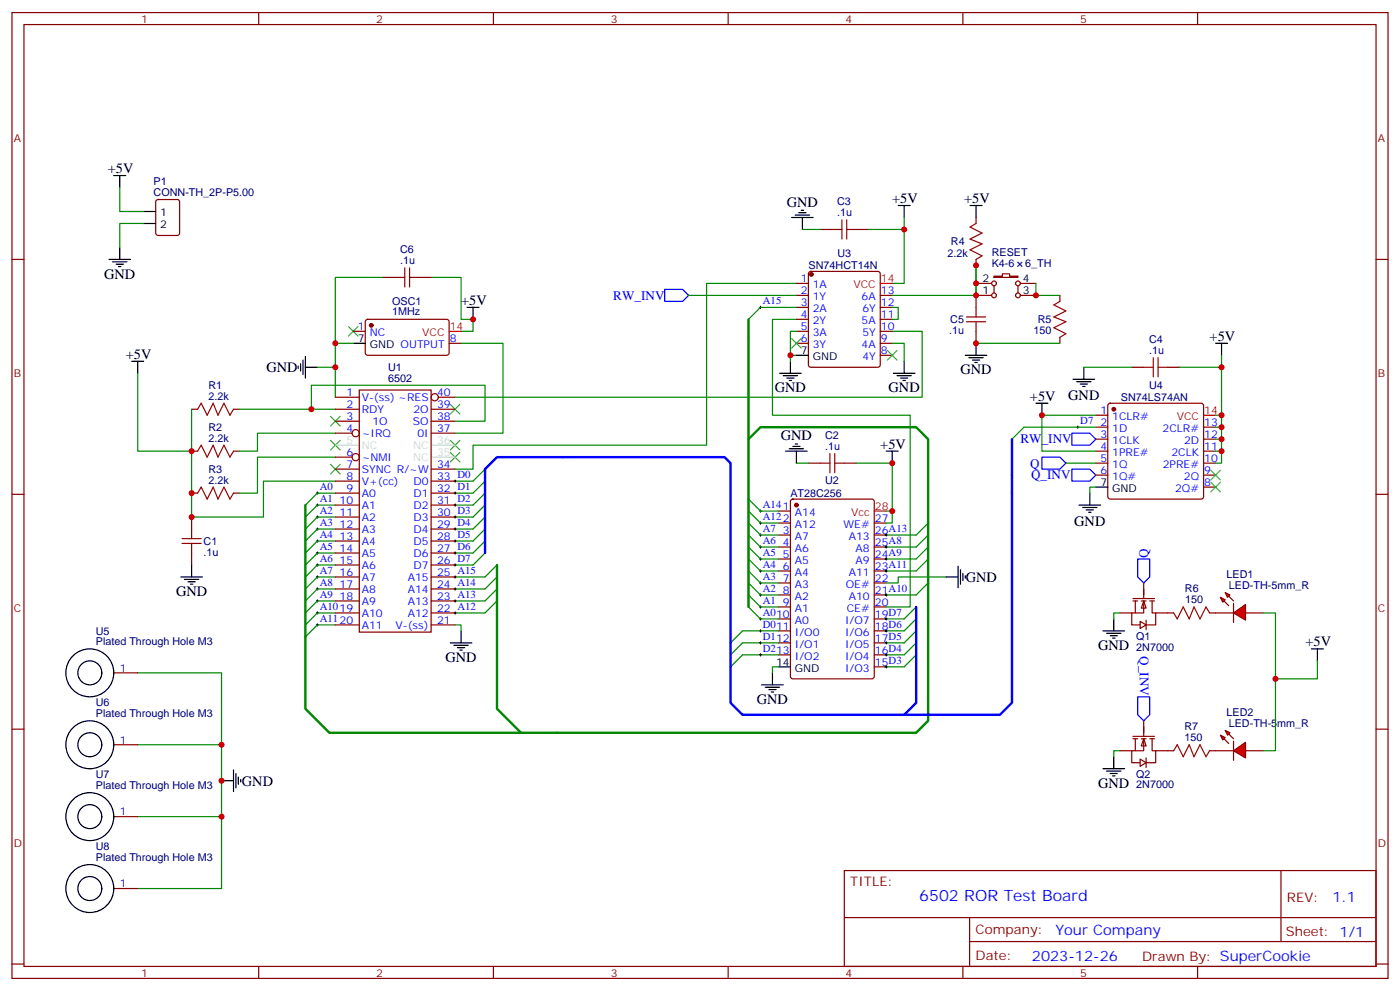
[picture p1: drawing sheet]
<svg xmlns="http://www.w3.org/2000/svg" width="412mm" height="292mm" viewBox="0 0 412 292" stroke-linecap="round" stroke-linejoin="round" font-family="sans-serif">
<g fill="none" stroke="#870000" stroke-width=".35">
<path d="M3.5 3.7h405.4v284.3h-405.4zM7.1 7.2h398.2v277.3h-398.2zM76.2 3.7v3.5M145.3 3.7v3.5M214.5 3.7v3.5M283.6 3.7v3.5M352.8 3.7v3.5M3.5 76.4h3.6M241.7 67.6h3.5M252.2 67.6h3.6M287.5 64v1.8M287.5 76.4v1.7"/>
<path d="M405.3 76.4h3.6M287.5 87v3.5M287.5 97.5v3.6M312.2 87v1.7M312.2 99.3v1.8M333.4 108.1h3.5M344 108.1h3.5M56.4 120.5h1.8M56.4 132.8h1.8M68.8 120.5h1.8M68.8 132.8h1.8M238.1 136.3h3.6"/>
<path d="M248.7 136.3h3.5M3.5 145.5h3.6M56.4 145.2h1.8M68.8 145.2h1.8M229.3 150.5h3.5M229.3 154h3.5M229.3 157.5h3.5M233.1 147.1l.4-.2h23.3l.7 .5v51.7l-.4 .7h-23.6l-.6-.4-.1-51.8zM257.5 154h3.6M257.5 157.5h3.6M405.3 145.5h3.6M229.3 161h3.5"/>
<path d="M229.3 164.6h3.5M229.3 168.1h3.5M229.3 171.6h3.5M229.3 175.2h3.5M229.3 178.7h3.5M257.5 161h3.6M257.5 164.6h3.6M257.5 168.1h3.6M257.5 171.6h3.6M257.5 175.2h3.6M257.5 178.7h3.6M229.3 182.2h3.5"/>
<path d="M229.3 185.7h3.5M229.3 189.3h3.5M229.3 192.8h3.5M257.5 182.2h3.6M257.5 185.7h3.6M257.5 189.3h3.6M257.5 192.8h3.6M257.5 196.3h3.6M3.5 214.7h3.6M405.3 214.7h3.6M248.7 256.3h156.6v28.2h-156.6zM377.3 256.3v20.9"/>
<path d="M248.7 270.1h156.5M285.6 277.2h119.6M285.6 270.1v14.2M3.5 283.8h3.6M76.2 284.5v3.5M145.3 284.5v3.5M214.5 284.5v3.5M283.6 284.5v3.5M352.8 284.5v3.5M405.3 283.8h3.6"/>
</g>
<g fill="none" stroke="#a10000" stroke-width=".35">
<path d="M245.2 67.6h2.8M248 64.7v5.7M249.4 67.6h2.8M249.4 64.7v5.7M287.5 65.8l-1.7 1.1 3.5 1.7-3.5 1.8 3.5 1.4-3.5 1.8 3.5 1.7-1.8 1.1M284.7 94.7h5.6M284.7 93.3h5.6M287.5 90.5v2.8M287.5 94.7v2.8M312.2 88.7l-1.8 1.1 3.6 1.7-3.6 1.8 3.6 1.4-3.6 1.8 3.6 1.7-1.8 1.1M336.9 108.1h2.8M339.7 105.3v5.6"/>
<path d="M341.1 108.1h2.9M341.1 105.3v5.6M58.2 120.5l1.1-1.8 1.7 3.5 1.8-3.5 1.4 3.5 1.8-3.5 1.7 3.5 1.1-1.7M58.2 132.8l1.1-1.7 1.7 3.5 1.8-3.5 1.4 3.5 1.8-3.5 1.7 3.5 1.1-1.8M241.7 136.3h2.8M244.5 133.5v5.7M245.9 136.3h2.8M245.9 133.5v5.7M58.2 145.2l1.1-1.8 1.7 3.5 1.8-3.5 1.4 3.5 1.8-3.5 1.7 3.5 1.1-1.7"/>
</g>
<g fill="none" stroke="#000" stroke-width=".35">
<path d="M233.2 64h6.3M234.2 63.3h4.3M235.3 62.6h2.1M236 61.9h.7M236.4 64v3.6M264.6 60.5h3.5M266.3 60.5v3.5M285.8 60.5h3.5M287.5 60.5v3.5M137.6 90.5h3.5M139.3 90.5v3.5M38.8 106.4h3.5"/>
<path d="M40.6 106.4v3.5M87.8 107.8v.7M88.5 107.1v2.1M89.3 106v4.2M90 108.1h3.5M90 105v6.3M229.7 109.9h6.3M230.7 110.6h4.2M231.8 111.3h2.1M232.5 112h.7M232.8 106.4v3.5M358.1 101.1h3.5"/>
<path d="M359.8 101.1v3.5M231.4 132.8h6.4M232.5 132.1h4.2M233.5 131.4h2.2M234.2 130.7h.7M234.6 132.8v3.5M261.1 132.8h3.5M262.8 132.8v3.5M278.7 169.9h3.5M282.2 166.7v6.3M282.9 167.7v4.3M283.6 168.8v2.1"/>
<path d="M284.3 169.5v.7M132.6 189.3h6.4M133.7 190h4.2M134.8 190.7h2.1M135.5 191.4h.7M135.8 185.7v3.6M227.5 198.1v3.5M229.3 196.3h3.5M324.9 185.7h6.4M326 186.4h4.2M327 187.1h2.1M327.7 187.9h.7"/>
<path d="M328.1 182.2v3.5M224.4 201.6h6.3M225.4 202.3h4.3M226.5 203h2.1M227.2 203.7h.7"/>
</g>
<g fill="none" stroke="#008700" stroke-width=".35">
<path d="M236.4 67.6h5.3M266.3 64v3.6h-10.5M266.3 67.6v15.8h-3.5M127 81.7h8.8v12.3h3.5v3.5h-3.5M234.6 83.4h-26.5v47.7h-68.8v7h-5.2M262.8 97.5h8.8v19.4h-137.5M40.6 109.9v22.9h15.8v-12.3M93.5 108.1h5.3v8.8M234.6 104.6h-1.8v1.8M56.4 132.8v19.4h21.2v-10.6h21.2M70.6 120.5h28.2M91.7 120.5v-7.1h51.2v10.6h-8.8"/>
<path d="M98.8 127.5h-23v5.3h-5.2M98.8 134.6h-23v10.6h-5.2M142.9 138.1l-3.6 3.5h-5.2M234.6 136.3h3.5M252.2 136.3h10.6v14.2h-1.7M98.8 145.2h-5.3l-3.5 3.5M98.8 148.7h-5.3l-3.5 3.5M98.8 152.2h-5.3l-3.5 3.6M98.8 155.8h-5.3l-3.5 3.5M98.8 159.3h-5.3l-3.5 3.5M142.9 141.6l-3.6 3.6h-5.2M142.9 145.2l-3.6 3.5h-5.2"/>
<path d="M142.9 148.7l-3.6 3.5h-5.2M142.9 152.2l-3.6 3.6h-5.2M142.9 155.8l-3.6 3.5h-5.2M142.9 159.3l-3.6 3.5h-5.2M220.5 146.9l3.5 3.6h5.3M220.5 150.5l3.5 3.5h5.3M220.5 154l3.5 3.5h5.3M220.5 157.5l3.5 3.5h5.3M262.8 150.5v3.5h-1.7M273.4 154l-3.5 3.5h-8.8M273.4 157.5l-3.5 3.5h-8.8M98.8 162.8h-5.3l-3.5 3.5"/>
<path d="M98.8 166.3h-5.3l-3.5 3.6M98.8 169.9h-5.3l-3.5 3.5M98.8 173.4h-5.3l-3.5 3.5M98.8 176.9h-5.3l-3.5 3.5M142.9 162.8l-3.6 3.5h-5.2M146.4 166.3l-3.5 3.6h-8.8M146.4 169.9l-3.5 3.5h-8.8M146.4 173.4l-3.5 3.5h-8.8M146.4 176.9l-3.5 3.5h-8.8M220.5 178.7l3.5 3.5h5.3M220.5 175.2l3.5 3.5h5.3M220.5 171.6l3.5 3.6h5.3"/>
<path d="M220.5 168.1l3.5 3.5h5.3M220.5 164.6l3.5 3.5h5.3M220.5 161l3.5 3.6h5.3M269.9 178.7l-3.6 3.5h-5.2M273.4 171.6l-3.5 3.6h-8.8M273.4 164.6l-3.5 3.5h-8.8M273.4 161l-3.5 3.6h-8.8M278.7 169.9h-14.1v1.7h-3.5M98.8 180.4h-5.3l-3.5 3.6M98.8 184h-5.3l-3.5 3.5M134.1 184h1.7v1.7M229.3 196.3h-1.8v1.8"/>
<path d="M229.3 192.8h-10.6l-3.5 3.5M229.3 189.3h-10.6l-3.5 3.5M229.3 185.7h-10.6l-3.5 3.6M269.9 189.3l-3.6 3.5h-5.2M269.9 185.7l-3.6 3.6h-5.2M269.9 182.2l-3.6 3.5h-5.2M269.9 192.8l-3.6 3.5h-5.2"/>
</g>
<g fill="none" stroke="#3c3" stroke-width=".35">
<path d="M102.7 96.1l2.8 2.9M105.5 96.1l-2.8 2.9M132.6 119.1l2.9 2.8M135.5 119.1l-2.9 2.8M97.4 129.6l2.8 2.9M97.4 136.7l2.8 2.8M97.4 122.6l2.8 2.8M100.2 129.6l-2.8 2.9M100.2 136.7l-2.8 2.8M100.2 122.6l-2.8 2.8M132.6 133.2l2.9 2.8M132.6 129.6l2.9 2.9"/>
<path d="M135.5 133.2l-2.9 2.8M135.5 129.6l-2.9 2.9"/>
</g>
<g fill="none" stroke="#000" stroke-width=".29">
<path d="M223.7 90.5h.7M224 90.1v.7M317.1 125.8h.8M317.5 125.4v.7M93.1 145.2h.7M93.1 148.7h.7M93.1 152.2h.7M93.1 155.8h.7M93.1 159.3h.7M93.5 144.8v.7M93.5 148.3v.7M93.5 151.9v.7"/>
<path d="M93.5 155.4v.7M93.5 158.9v.7M133.7 145.2h.7M133.7 148.7h.7M133.7 152.2h.7M133.7 155.8h.7M133.7 159.3h.7M133.7 141.6h.7M134.1 141.3v.7M134.1 144.8v.7M134.1 148.3v.7M134.1 151.9v.7"/>
<path d="M134.1 155.4v.7M134.1 158.9v.7M223.7 157.5h.7M223.7 154h.7M223.7 150.5h.7M224 150.1v.7M224 153.6v.7M224 157.2v.7M260.7 157.5h.7M261.1 157.2v.7M93.1 162.8h.7M93.1 166.3h.7"/>
<path d="M93.1 169.9h.7M93.1 173.4h.7M93.1 176.9h.7M93.5 162.5v.7M93.5 166v.7M93.5 169.5v.7M93.5 173v.7M93.5 176.6v.7M133.7 162.8h.7M133.7 166.3h.7M133.7 169.9h.7M133.7 173.4h.7"/>
<path d="M133.7 176.9h.7M134.1 162.5v.7M134.1 166v.7M134.1 169.5v.7M134.1 173v.7M134.1 176.6v.7M223.7 178.7h.7M223.7 175.2h.7M223.7 171.6h.7M223.7 168.1h.7M223.7 164.6h.7M223.7 161h.7"/>
<path d="M224 160.7v.7M224 164.2v.7M224 167.7v.8M224 171.3v.7M224 174.8v.7M224 178.3v.7M260.7 175.2h.7M260.7 168.1h.7M260.7 164.6h.7M260.7 161h.7M261.1 160.7v.7M261.1 164.2v.7"/>
<path d="M261.1 167.7v.8M261.1 174.8v.7M93.1 180.4h.7M93.1 184h.7M93.5 180.1v.7M93.5 183.6v.7M133.7 180.4h.7M134.1 180.1v.7M223.7 185.7h.7M223.7 189.3h.7M223.7 192.8h.7M223.7 182.2h.7"/>
<path d="M224 181.9v.7M224 185.4v.7M224 188.9v.7M224 192.4v.7M260.7 185.7h.7M260.7 189.3h.7M260.7 192.8h.7M260.7 196.3h.7M260.7 182.2h.7M261.1 181.9v.7M261.1 185.4v.7M261.1 188.9v.7"/>
<path d="M261.1 192.4v.7M261.1 196v.7"/>
</g>
<path d="M298.1 145.2v61.7l-3.5 3.5h-28.3M142.9 162.8v-24.7l3.5-3.5h67l1.8 1.7v70.6l3.5 3.5h47.6l3.6-3.5v-28.2" fill="none" stroke="#00f" stroke-width=".71"/>
<path d="M90 148.7v60l7 7h172.9l3.5-3.5v-58.2M220.5 146.9v31.8M146.4 166.3v42.4l7.1 7" fill="none" stroke="#008700" stroke-width=".71"/>
<circle cx="234.6" cy="148.7" r=".53" fill="#870000" stroke="#870000" stroke-width=".35"/>
<path d="M257.5 150.5h3.6" fill="none" stroke="#f00" stroke-width=".35"/>
<path d="M195.8 85.2h5.3l1.7 1.8-1.7 1.7h-5.3zM306.9 134.6h5.3l1.8 1.7-1.8 1.8h-5.3zM315.7 127.5h5.3l1.8 1.8-1.8 1.8h-5.3zM315.7 138.1h5.3l1.8 1.8-1.8 1.7h-5.3zM335.1 164.6h3.6v5.3l-1.8 1.7-1.8-1.7zM335.1 205.1h3.6v5.3l-1.8 1.8-1.8-1.8z" fill="none" stroke="#00f" stroke-width=".35"/>
<g fill="#f00" stroke="#870000" stroke-width=".35">
<path d="M363.4 180.4l3.5-2.4v4.6z"/>
<path d="M363.4 177.6v5.7z"/>
</g>
<g fill="#870000" stroke="#870000" stroke-width=".35">
<path d="M361.9 175.5l1.5 1.4z"/>
<path d="M360.5 176.9l1.4 1.4z"/>
</g>
<g fill="#f00" stroke="#870000" stroke-width=".35">
<path d="M360.9 174.4l1.4 .8-.7 .7z"/>
<path d="M359.5 175.9l1.4 .7-.7 .7z"/>
</g>
<path d="M358.1 180.4h5.3M366.9 180.4h5.3" fill="none" stroke="#870000" stroke-width=".35"/>
<g fill="#f00" stroke="#870000" stroke-width=".35">
<path d="M363.4 221l3.5-2.5v4.6z"/>
<path d="M363.4 218.2v5.6z"/>
</g>
<g fill="#870000" stroke="#870000" stroke-width=".35">
<path d="M361.9 216.1l1.5 1.4z"/>
<path d="M360.5 217.5l1.4 1.4z"/>
</g>
<g fill="#f00" stroke="#870000" stroke-width=".35">
<path d="M360.9 215l1.4 .7-.7 .7z"/>
<path d="M359.5 216.4l1.4 .7-.7 .7z"/>
</g>
<path d="M46.1 58.9l.5-.2h5.6l.7 .5v9.4l-.4 .7h-5.9l-.7-.4v-9.5zM104.1 97.5h3.5M107.8 94.2l.5-.2 23.6 .1 .4 .6-.1 9.5-.6 .4-23.6-.1-.4-.6v-9.2zM132.3 101.1h3.5M56.4 152.2v3.6M56.4 162.8v3.5M344 180.4h1.7M356.3 180.4h1.8M344 221h1.7M356.3 221h7.1M366.9 221h5.3" fill="none" stroke="#870000" stroke-width=".35"/>
<path d="M53.6 158.6h5.7M53.6 160h5.7M56.4 155.8v2.8M56.4 160v2.8M345.7 180.4l1.1 1.8 1.7-3.5 1.8 3.5 1.4-3.5 1.8 3.5 1.7-3.5 1.1 1.7M345.7 221l1.1-1.7 1.7 3.5 1.8-3.5 1.4 3.5 1.8-3.5 1.7 3.5 1.1-1.8" fill="none" stroke="#a10000" stroke-width=".35"/>
<g fill="none" stroke="#000" stroke-width=".35">
<path d="M33.5 51.7h3.5M35.3 51.7v3.5M32.1 76.4h6.4M33.2 77.1h4.2M34.2 77.8h2.1M34.9 78.5h.7M35.3 72.8v3.6M42.3 62.3h3.6M42.3 65.8h3.6M104.1 101.1h3.5M53.3 169.9h6.3M54.3 170.6h4.3"/>
<path d="M55.4 171.3h2.1M56.1 172h.7M56.4 166.3v3.6"/>
</g>
<circle cx="109.4" cy="95.8" r=".53" fill="#870000" stroke="#870000" stroke-width=".35"/>
<path d="M132.3 97.5h3.5" fill="none" stroke="#f00" stroke-width=".35"/>
<path d="M35.3 55.2v7.1h7M42.3 65.8h-7v7M224 90.5l-3.5 3.5M234.6 94h-7.1v28.2h40.6v56.5h-7M104.1 101.1h-5.3v7M135.8 101.1h12.4v26.4h-14.1" fill="none" stroke="#008700" stroke-width=".35"/>
<path d="M220.5 99.3v30M220.5 146.9v-17.6l3.5-3.5h45.9l3.5 3.5v24.7" fill="none" stroke="#008700" stroke-width=".71"/>
<g fill="#fff" stroke="#870000" stroke-width=".35">
<path d="M336.9 176.9l.7 2.1h-1.4z"/>
<path d="M335.8 182.9l1.8 1.1-1.8 1z"/>
</g>
<path d="M333.7 176.2h6.4M333.7 176.9h1.4M334.4 176.9v3.5M336.2 176.9h1.4M336.9 176.9v3.5h-3.5v3.6h2.4M336.9 171.6v4.6M338.7 176.9h1.4M339.4 176.9v3.5h1v3.6h-2.8M329.8 180.4h3.6M337.6 182.6v2.8M340.4 180.4h3.6" fill="none" stroke="#870000" stroke-width=".35"/>
<g fill="#fff" stroke="#870000" stroke-width=".35">
<path d="M336.9 217.5l.7 2.1h-1.4z"/>
<path d="M335.8 223.5l1.8 1-1.8 1.1z"/>
</g>
<g fill="none" stroke="#870000" stroke-width=".35">
<path d="M112.9 81.7h3.5M123.5 81.7h3.5M234.6 83.4h3.5M234.6 87h3.5M234.6 90.5h3.5M234.6 94h3.5M234.6 97.5h3.5M238.4 80.1l.4-.2h19.8l.5 .2 .2 .5v26.8l-.2 .5-.5 .2h-19.8l-.5-.2-.2-.5v-26.8zM259.3 87h3.5M259.3 90.5h3.5M259.3 94h3.5M259.3 97.5h3.5"/>
<path d="M287.5 83.4h4.6M287.5 87h4.6M292.8 81.3h2.5v-.7h2.1v.7h2.5v.4h-7.1zM292.8 84.1v2.2M299.9 84.1v2.2M300.6 83.4h4.6M300.6 87h4.6M98.8 116.9h7M105.8 114.8h21.2v71.3h-21.2zM129.1 116.9h5M234.6 101.1h3.5M259.3 101.1h3.5"/>
<path d="M259.3 104.6h3.5M326.6 118.9l.4-.2h26.8l.5 .2 .2 .5v26.8l-.2 .5-.5 .2h-26.8l-.5-.2-.2-.5v-26.8zM98.8 120.5h7M98.8 124h7M98.8 127.5h4.9M98.8 134.6h4.9M98.8 138.1h7M127 120.5h7.1M127 124h7.1M127 127.5h7.1M127 138.1h7.1M322.8 122.2h3.5"/>
<path d="M322.8 125.8h3.5M322.8 129.3h3.5M322.8 132.8h3.5M322.8 136.3h3.5M322.8 139.9h3.5M354.5 125.8h3.6M354.5 129.3h3.6M354.5 132.8h3.6M354.5 136.3h3.6M354.5 139.9h3.6M98.8 141.6h7M98.8 145.2h7"/>
<path d="M98.8 148.7h7M98.8 152.2h7M98.8 155.8h7M98.8 159.3h7M127 141.6h7.1M127 145.2h7.1M127 148.7h7.1M127 152.2h7.1M127 155.8h7.1M127 159.3h7.1M354.5 143.4h3.6M98.8 162.8h7"/>
<path d="M98.8 166.3h7M98.8 169.9h7M98.8 173.4h7M98.8 176.9h7M127 162.8h7.1M127 166.3h7.1M127 169.9h7.1M127 173.4h7.1M127 176.9h7.1M33.5 198.1h7.1M98.8 180.4h7M98.8 184h7"/>
<path d="M127 180.4h7.1M127 184h7.1M33.5 219.3h7.1M333.7 216.8h6.4M333.7 217.5h1.4M334.4 217.5v3.5M336.2 217.5h1.4M336.9 217.5v3.5h-3.5v3.5h2.4M336.9 212.2v4.6M338.7 217.5h1.4M339.4 217.5v3.5h1v3.5h-2.8M329.8 221h3.6"/>
<path d="M337.6 223.1v2.9M340.4 221h3.6M33.5 240.4h7.1M33.5 261.6h7.1"/>
<circle cx="292.8" cy="83.4" r=".71"/>
<circle cx="292.8" cy="87" r=".71"/>
<circle cx="299.9" cy="87" r=".71"/>
<circle cx="299.9" cy="83.4" r=".71"/>
<circle cx="128.1" cy="116.9" r="1.06"/>
<circle cx="104.8" cy="127.5" r="1.06"/>
<circle cx="104.8" cy="134.6" r="1.06"/>
</g>
<g fill="none" stroke="#008700" stroke-width=".35">
<path d="M112.9 81.7h-14.1v19.4M202.8 87h31.8M224 90.5h10.6M234.6 97.5h-1.8v7.1M262.8 87h24.7v-8.9v8.9M262.8 90.5h1.8v3.5h-1.8M305.2 83.4v3.6h7M262.8 101.1h3.5v5.3M287.5 101.1h24.7M319.3 108.1h14.1M359.8 104.6v3.5h-12.3M359.8 108.1v14.1h-1.7"/>
<path d="M314 136.3h8.8M322.8 122.2h-15.9v10.6h15.9M322.8 125.8h-21.2l-3.5 3.5M358.1 129.3h1.7M359.8 122.2v3.6h-1.7M359.8 125.8v7h-1.7M359.8 132.8v3.5h-1.7M322.8 143.4h-1.8v1.8M40.6 198.1h24.7v42.3h-24.7M329.8 180.4h-1.7v1.8M372.2 180.4h3.5v40.6h-3.5M388.1 194.6v5.2h-12.4"/>
<path d="M40.6 219.3h24.7M329.8 221h-1.7v1.8M65.3 240.4v21.2h-24.7"/>
</g>
<g fill="none" stroke="#000" stroke-width=".35">
<path d="M234.6 104.6h3.5M263.2 109.9h6.3M264.2 110.6h4.3M265.3 111.3h2.1M266 112h.7M266.3 106.4v3.5M284.3 104.6h6.4M285.4 105.3h4.2M286.5 106h2.1M287.2 106.7h.7M287.5 101.1v3.5M305.2 118.7h3.5"/>
<path d="M306.9 118.7v3.5M316.1 111.7h6.3M317.1 112.4h4.3M318.2 113.1h2.1M318.9 113.8h.7M319.3 108.1v3.6M317.9 148.7h6.3M318.9 149.4h4.2M320 150.1h2.1M320.7 150.8h.7M321 145.2v3.5M322.8 143.4h3.5"/>
<path d="M386.3 191h3.5M388.1 191v3.6M65.3 229.8h3.5M68.8 226.7v6.3M69.5 227.7v4.3M70.2 228.8v2.1M70.9 229.5v.7M324.9 226.3h6.4M326 227h4.2M327 227.7h2.1M327.7 228.4h.7M328.1 222.8v3.5"/>
<circle cx="26.5" cy="198.1" r="7.1"/>
<circle cx="26.5" cy="198.1" r="3.5"/>
<circle cx="26.5" cy="219.3" r="7.1"/>
<circle cx="26.5" cy="219.3" r="3.5"/>
<circle cx="26.5" cy="240.4" r="7.1"/>
<circle cx="26.5" cy="240.4" r="3.5"/>
<circle cx="26.5" cy="261.6" r="7.1"/>
<circle cx="26.5" cy="261.6" r="3.5"/>
</g>
<path d="M298.1 129.3v15.9" fill="none" stroke="#00f" stroke-width=".71"/>
<path d="M98.8 131.1h7M127 131.1h7.1M127 134.6h7.1" fill="none" stroke="#ccc" stroke-width=".35"/>
<g fill="#870000" stroke="#870000" stroke-width=".35">
<circle cx="239" cy="80.8" r=".53"/>
<circle cx="328.1" cy="120.5" r=".53"/>
</g>
<path d="M259.3 83.4h3.5M354.5 122.2h3.6" fill="none" stroke="#f00" stroke-width=".35"/>
<path d="M220.5 94v5.3" fill="none" stroke="#008700" stroke-width=".71"/>
<path d="M233.2 99.7l2.8 2.8M236 99.7l-2.8 2.8M261.4 103.2l2.8 2.8M264.2 103.2l-2.8 2.8M356.7 138.5l2.8 2.8M359.5 138.5l-2.8 2.8M356.7 142l2.8 2.8M359.5 142l-2.8 2.8" fill="none" stroke="#3c3" stroke-width=".35"/>
<path d="M119.2 78.8v5.7M120.6 78.8v5.7M116.4 81.7h2.8M120.6 81.7h2.9" fill="none" stroke="#a10000" stroke-width=".35"/>
<g fill="#c00">
<circle cx="56.4" cy="132.8" r=".88"/>
<circle cx="91.7" cy="120.5" r=".88"/>
<circle cx="56.4" cy="145.2" r=".88"/>
<circle cx="266.3" cy="67.6" r=".88"/>
<circle cx="262.8" cy="136.3" r=".88"/>
<circle cx="262.8" cy="150.5" r=".88"/>
<circle cx="56.4" cy="152.2" r=".88"/>
<circle cx="98.8" cy="108.1" r=".88"/>
<circle cx="375.7" cy="199.8" r=".88"/>
<circle cx="287.5" cy="87" r=".88"/>
<circle cx="287.5" cy="101.1" r=".88"/>
<circle cx="287.5" cy="78.1" r=".88"/>
<circle cx="232.8" cy="104.6" r=".88"/>
<circle cx="359.8" cy="108.1" r=".88"/>
<circle cx="306.9" cy="122.2" r=".88"/>
<circle cx="359.8" cy="122.2" r=".88"/>
<circle cx="359.8" cy="125.8" r=".88"/>
<circle cx="359.8" cy="129.3" r=".88"/>
<circle cx="359.8" cy="132.8" r=".88"/>
<circle cx="305.2" cy="87" r=".88"/>
<circle cx="287.5" cy="83.4" r=".88"/>
<circle cx="139.3" cy="94" r=".88"/>
<circle cx="98.8" cy="101.1" r=".88"/>
<circle cx="65.3" cy="240.4" r=".88"/>
<circle cx="65.3" cy="219.3" r=".88"/>
<circle cx="65.3" cy="229.8" r=".88"/>
</g>
<text font-size="4.6" fill="#00f" x="270.8" y="265.3">6502 ROR Test Board</text>
<g font-size="4.2">
<text x="31.7" y="51">+5V</text>
<text x="262.8" y="59.8">+5V</text>
<text x="284" y="59.8">+5V</text>
<text x="231.8" y="60.8">GND</text>
<text x="30.7" y="82">GND</text>
<text x="135.8" y="89.8">+5V</text>
<text x="356.3" y="100.4">+5V</text>
<text x="37" y="105.7">+5V</text>
<text x="78.5" y="109.6">GND</text>
<text x="282.9" y="110.2">GND</text>
<text x="228.2" y="115.5">GND</text>
<text x="261.8" y="115.5">GND</text>
<text x="303.4" y="118">+5V</text>
<text x="314.7" y="117.7">GND</text>
<text x="230" y="129.6">GND</text>
<text x="259.3" y="132.1">+5V</text>
<text x="316.4" y="154.8">GND</text>
<text x="284.5" y="171.3">GND</text>
<text x="51.9" y="175.5">GND</text>
<text x="323.5" y="191.4">GND</text>
<text x="384.5" y="190.3">+5V</text>
<text x="131.2" y="194.9">GND</text>
<text x="223" y="207.3">GND</text>
<text x="71.3" y="231.3">GND</text>
<text x="323.5" y="232">GND</text>
</g>
<g font-size="4.2" fill="#00f">
<text x="392.5" y="265.6">1.1</text>
<text x="310.9" y="275.1">Your Company</text>
<text x="304" y="282.9">2023-12-26</text>
</g>
<g font-size="3.9" fill="#00f">
<text x="180.7" y="88.2">RW_INV</text>
<text x="300.6" y="130.5">RW_INV</text>
<text x="303.5" y="137.7">Q</text>
<text x="303.7" y="141.1">Q_INV</text>
<text x="338.2" y="164.2" transform="rotate(-90 338.2 164.2)">Q</text>
<text x="335.7" y="193.1" transform="rotate(90 335.7 193.1)">Q_INV</text>
</g>
<g font-size="3.9" fill="#800">
<text x="250.5" y="260.9">TITLE:</text>
<text x="379.1" y="265.6">REV:</text>
<text x="287.4" y="275.1">Company:</text>
<text x="378.7" y="275.7">Sheet: 1/1</text>
<text x="287.4" y="282.8">Date:</text>
<text x="336.4" y="282.8">Drawn By: SuperCookie</text>
</g>
<g font-size="3.2" fill="#800">
<text x="41.6" y="6.7">1</text>
<text x="110.8" y="6.7">2</text>
<text x="179.9" y="6.7">3</text>
<text x="249.1" y="6.7">4</text>
<text x="318.2" y="6.7">5</text>
<text x="4.1" y="41.8">A</text>
<text x="405.9" y="41.8">A</text>
<text x="4.1" y="110.9">B</text>
<text x="405.9" y="110.9">B</text>
<text x="4.1" y="180.1">C</text>
<text x="405.9" y="180.1">C</text>
<text x="4.1" y="249.2">D</text>
<text x="405.9" y="249.2">D</text>
<text x="41.6" y="287.5">1</text>
<text x="110.8" y="287.5">2</text>
<text x="179.9" y="287.5">3</text>
<text x="249.1" y="287.5">4</text>
<text x="318.2" y="287.5">5</text>
</g>
<g font-size="3.2" fill="#000080">
<text x="45.3" y="57.7">CONN-TH_2P-P5.00</text>
<text x="45.3" y="54.5">P1</text>
<text x="246.6" y="63.7">.1u</text>
<text x="246.6" y="60.5">C3</text>
<text x="117.8" y="77.8">.1u</text>
<text x="117.8" y="74.6">C6</text>
<text x="246.7" y="75.7">U3</text>
<text x="279.1" y="75.7">2.2k</text>
<text x="280.1" y="72.2">R4</text>
<text x="292.1" y="75.5">RESET</text>
<text x="238.2" y="79.3">SN74HCT14N</text>
<text x="292.1" y="78.7">K4-6</text>
<text x="302" y="78.7">6_TH</text>
<text x="115.5" y="89.7">OSC1</text>
<text x="115.5" y="92.9">1MHz</text>
<text x="279.9" y="95.2">C5</text>
<text x="305.7" y="95.1">R5</text>
<text x="279.6" y="98.3">.1u</text>
<text x="304.4" y="98.3">150</text>
<text x="338.5" y="101.1">C4</text>
<text x="338.5" y="104.2">.1u</text>
<text x="114.3" y="112.4">6502</text>
<text x="114.3" y="109.2">U1</text>
<text x="61.4" y="117.7">2.2k</text>
<text x="61.4" y="114.5">R1</text>
<text x="330.2" y="118.1">SN74LS74AN</text>
<text x="338.5" y="114.6">U4</text>
<text x="61.4" y="130">2.2k</text>
<text x="61.4" y="126.8">R2</text>
<text x="243.1" y="129.3">C2</text>
<text x="243.1" y="132.5">.1u</text>
<text x="61.4" y="142.3">2.2k</text>
<text x="61.4" y="139.2">R3</text>
<text x="243.1" y="142.5">U2</text>
<text x="232.8" y="146.3">AT28C256</text>
<text x="60" y="160.5">C1</text>
<text x="60" y="163.6">.1u</text>
<text x="361.3" y="170.2">LED1</text>
<text x="362" y="173.4">LED-TH-5mm_R</text>
<text x="349.1" y="174.4">R6</text>
<text x="349.1" y="177.6">150</text>
<text x="28.2" y="190">Plated Through Hole M3</text>
<text x="28.2" y="186.8">U5</text>
<text x="334.7" y="191.5">2N7000</text>
<text x="334.7" y="188.4">Q1</text>
<text x="28.2" y="208">U6</text>
<text x="28.2" y="211.1">Plated Through Hole M3</text>
<text x="348.9" y="215">R7</text>
<text x="361.3" y="210.8">LED2</text>
<text x="362" y="214">LED-TH-5mm_R</text>
<text x="348.9" y="218.2">150</text>
<text x="28.2" y="232.3">Plated Through Hole M3</text>
<text x="28.2" y="229.1">U7</text>
<text x="334.7" y="232.1">2N7000</text>
<text x="334.7" y="229">Q2</text>
<text x="28.2" y="250.3">U8</text>
<text x="28.2" y="253.5">Plated Through Hole M3</text>
</g>
<g font-size="3.2">
<text x="47.2" y="63.7">1</text>
<text x="47.2" y="67.2">2</text>
<text x="289.4" y="83.1">2</text>
<text x="301.3" y="83.1">4</text>
<text x="289.4" y="86.6">1</text>
<text x="301.3" y="86.6">3</text>
<text x="105.4" y="100.7">7</text>
<text x="108.9" y="102.5">GND OUTPUT</text>
<text x="235.9" y="104.2">7</text>
<text x="239.4" y="106">GND</text>
<text x="324.1" y="143.1">7</text>
<text x="327.6" y="144.8">GND</text>
<text x="228.6" y="196">14</text>
<text x="234.1" y="197.7">GND</text>
</g>
<g font-size="3.2" fill="#00f">
<text x="235.9" y="83.1">1</text>
<text x="224.7" y="89.6">A15</text>
<text x="235.9" y="86.6">2</text>
<text x="239.4" y="84.8">1A</text>
<text x="239.4" y="88.4">1Y</text>
<text x="253.8" y="88.4">6A</text>
<text x="259.5" y="86.6">13</text>
<text x="235.9" y="90.1">3</text>
<text x="235.9" y="93.7">4</text>
<text x="239.4" y="91.9">2A</text>
<text x="239.4" y="95.4">2Y</text>
<text x="253.8" y="95.4">5A</text>
<text x="254" y="91.9">6Y</text>
<text x="259.5" y="93.7">11</text>
<text x="259.5" y="90.1">12</text>
<text x="105.4" y="97.2">1</text>
<text x="108.9" y="99">NC</text>
<text x="132.5" y="100.7">8</text>
<text x="235.9" y="97.2">5</text>
<text x="235.9" y="100.7">6</text>
<text x="239.4" y="99">3A</text>
<text x="254" y="99">5Y</text>
<text x="259.5" y="100.7">9</text>
<text x="259.5" y="97.2">10</text>
<text x="239.4" y="102.5">3Y</text>
<text x="253.8" y="102.5">4A</text>
<text x="254" y="106">4Y</text>
<text x="259.5" y="104.2">8</text>
<text x="102.1" y="116.6">1</text>
<text x="106.5" y="118">V-(ss) ~RES</text>
<text x="128.8" y="116.6">40</text>
<text x="102.1" y="120.1">2</text>
<text x="102.1" y="123.6">3</text>
<text x="106.5" y="121.5">RDY</text>
<text x="109.7" y="125.1">1O</text>
<text x="121.6" y="125.1">SO</text>
<text x="121.8" y="121.5">2O</text>
<text x="128.8" y="123.6">38</text>
<text x="128.8" y="120.1">39</text>
<text x="318.2" y="124.9">D7</text>
<text x="324.1" y="121.9">1</text>
<text x="324.1" y="125.4">2</text>
<text x="327.6" y="123.6">1CLR#</text>
<text x="354.7" y="125.4">13</text>
<text x="102.1" y="127.2">4</text>
<text x="106.5" y="128.6">~IRQ</text>
<text x="122.9" y="128.6">0I</text>
<text x="128.8" y="127.2">37</text>
<text x="324.1" y="128.9">3</text>
<text x="327.6" y="127.2">1D</text>
<text x="327.6" y="130.7">1CLK</text>
<text x="342.4" y="127.2">2CLR#</text>
<text x="348.8" y="130.7">2D</text>
<text x="354.7" y="128.9">12</text>
<text x="102.1" y="134.2">6</text>
<text x="102.1" y="137.8">7</text>
<text x="106.5" y="135.6">~NMI</text>
<text x="128.8" y="137.8">34</text>
<text x="324.1" y="132.5">4</text>
<text x="324.1" y="136">5</text>
<text x="327.6" y="134.2">1PRE#</text>
<text x="327.6" y="137.8">1Q</text>
<text x="342.5" y="137.8">2PRE#</text>
<text x="345" y="134.2">2CLK</text>
<text x="354.7" y="136">10</text>
<text x="354.7" y="132.5">11</text>
<text x="102.1" y="141.3">8</text>
<text x="106.5" y="139.2">SYNC R/~W</text>
<text x="106.5" y="142.7">V+(cc)</text>
<text x="121.8" y="142.7">D0</text>
<text x="128.8" y="141.3">33 D0</text>
<text x="324.1" y="139.5">6</text>
<text x="327.6" y="141.3">1Q#</text>
<text x="348.7" y="141.3">2Q</text>
<text x="354.7" y="143.1">8</text>
<text x="354.7" y="139.5">9</text>
<text x="94.2" y="144.3">A0</text>
<text x="94.2" y="147.8">A1</text>
<text x="100" y="148.3">10</text>
<text x="102.1" y="144.8">9</text>
<text x="106.5" y="146.2">A0</text>
<text x="106.5" y="149.8">A1</text>
<text x="121.8" y="149.8">D2</text>
<text x="121.8" y="146.2">D1</text>
<text x="128.8" y="148.3">31 D2</text>
<text x="128.8" y="144.8">32 D1</text>
<text x="224.7" y="149.6">A141</text>
<text x="346.1" y="144.8">2Q#</text>
<text x="94.2" y="151.3">A2</text>
<text x="94.2" y="154.9">A3</text>
<text x="100" y="151.9">11</text>
<text x="100" y="155.4">12</text>
<text x="106.5" y="153.3">A2</text>
<text x="121.8" y="153.3">D3</text>
<text x="128.8" y="155.4">29 D4</text>
<text x="128.8" y="151.9">30 D3</text>
<text x="224.7" y="153.1">A122</text>
<text x="234.1" y="151.9">A14</text>
<text x="234.1" y="155.4">A12</text>
<text x="248.5" y="155.4">WE#</text>
<text x="257.7" y="153.6">27</text>
<text x="94.2" y="158.4">A4</text>
<text x="94.2" y="161.9">A5</text>
<text x="100" y="158.9">13</text>
<text x="106.5" y="156.8">A3</text>
<text x="106.5" y="160.3">A4</text>
<text x="121.8" y="160.3">D5</text>
<text x="121.8" y="156.8">D4</text>
<text x="128.8" y="158.9">28 D5</text>
<text x="224.7" y="160.2">A6</text>
<text x="224.7" y="156.6">A7</text>
<text x="230.6" y="157.2">3</text>
<text x="230.6" y="160.7">4</text>
<text x="234.1" y="158.9">A7</text>
<text x="250" y="158.9">A13</text>
<text x="257.7" y="160.7">25A8</text>
<text x="257.7" y="157.2">26A13</text>
<text x="94.2" y="165.5">A6</text>
<text x="100" y="162.5">14</text>
<text x="100" y="166">15</text>
<text x="106.5" y="163.9">A5</text>
<text x="106.5" y="167.4">A6</text>
<text x="121.8" y="167.4">D7</text>
<text x="121.8" y="163.9">D6</text>
<text x="128.8" y="166">26 D7</text>
<text x="128.8" y="162.5">27 D6</text>
<text x="224.7" y="167.2">A4</text>
<text x="224.7" y="163.7">A5</text>
<text x="230.6" y="164.2">5</text>
<text x="230.6" y="167.7">6</text>
<text x="234.1" y="162.5">A6</text>
<text x="234.1" y="166">A5</text>
<text x="252" y="166">A9</text>
<text x="252" y="162.5">A8</text>
<text x="257.7" y="167.7">23A11</text>
<text x="257.7" y="164.2">24A9</text>
<text x="94.2" y="169">A7</text>
<text x="94.2" y="172.5">A8</text>
<text x="100" y="169.5">16</text>
<text x="100" y="173">17</text>
<text x="106.5" y="170.9">A7</text>
<text x="120.1" y="170.9">A15</text>
<text x="128.8" y="173">24 A14</text>
<text x="128.8" y="169.5">25 A15</text>
<text x="224.7" y="170.7">A3</text>
<text x="230.6" y="171.3">7</text>
<text x="234.1" y="169.5">A4</text>
<text x="234.1" y="173">A3</text>
<text x="249.1" y="173">OE#</text>
<text x="250" y="169.5">A11</text>
<text x="257.7" y="171.3">22</text>
<text x="94.2" y="176">A9</text>
<text x="94.2" y="179.6">A1019</text>
<text x="100" y="176.6">18</text>
<text x="106.5" y="174.4">A8</text>
<text x="106.5" y="178">A9</text>
<text x="120.1" y="178">A13</text>
<text x="120.1" y="174.4">A14</text>
<text x="128.8" y="176.6">23 A13</text>
<text x="224.7" y="177.8">A1</text>
<text x="224.7" y="174.3">A2</text>
<text x="230.6" y="174.8">8</text>
<text x="230.6" y="178.3">9</text>
<text x="234.1" y="176.6">A2</text>
<text x="250" y="176.6">A10</text>
<text x="257.7" y="178.3">20</text>
<text x="257.7" y="174.8">21A10</text>
<text x="94.2" y="183.1">A1120</text>
<text x="106.5" y="181.5">A10</text>
<text x="106.5" y="185">A11</text>
<text x="116.5" y="185">V-(ss)</text>
<text x="120.1" y="181.5">A12</text>
<text x="128.8" y="183.6">21</text>
<text x="128.8" y="180.1">22 A12</text>
<text x="224.7" y="184.9">D011</text>
<text x="224.7" y="181.3">A010</text>
<text x="234.1" y="180.1">A1</text>
<text x="234.1" y="183.6">A0</text>
<text x="248.9" y="183.6">I/O7</text>
<text x="249.4" y="180.1">CE#</text>
<text x="257.7" y="185.4">18D6</text>
<text x="257.7" y="181.9">19D7</text>
<text x="224.7" y="188.4">D112</text>
<text x="224.7" y="191.9">D213</text>
<text x="234.1" y="187.1">I/O0</text>
<text x="234.1" y="190.7">I/O1</text>
<text x="248.9" y="190.7">I/O5</text>
<text x="248.9" y="187.1">I/O6</text>
<text x="257.7" y="188.9">17D5</text>
<text x="35.3" y="197.7">1</text>
<text x="234.1" y="194.2">I/O2</text>
<text x="248.9" y="197.7">I/O3</text>
<text x="248.9" y="194.2">I/O4</text>
<text x="257.7" y="196">15D3</text>
<text x="257.7" y="192.4">16D4</text>
<text x="35.3" y="218.9">1</text>
<text x="35.3" y="240.1">1</text>
<text x="35.3" y="261.2">1</text>
</g>
<g font-size="3.2" fill="#f00">
<text x="259.5" y="83.1">14</text>
<text x="251.4" y="84.8">VCC</text>
<text x="124.4" y="99">VCC</text>
<text x="132.5" y="97.2">14</text>
<text x="346.6" y="123.6">VCC</text>
<text x="354.7" y="121.9">14</text>
<text x="250.8" y="151.9">Vcc</text>
<text x="257.7" y="150.1">28</text>
</g>
<g font-size="3.2" fill="#ccc">
<text x="102.1" y="130.7">5</text>
<text x="128.8" y="130.7">36</text>
<text x="106.5" y="132.1">NC</text>
<text x="121.7" y="135.6">NC</text>
<text x="121.7" y="132.1">NC</text>
<text x="128.8" y="134.2">35</text>
</g>
</svg>
